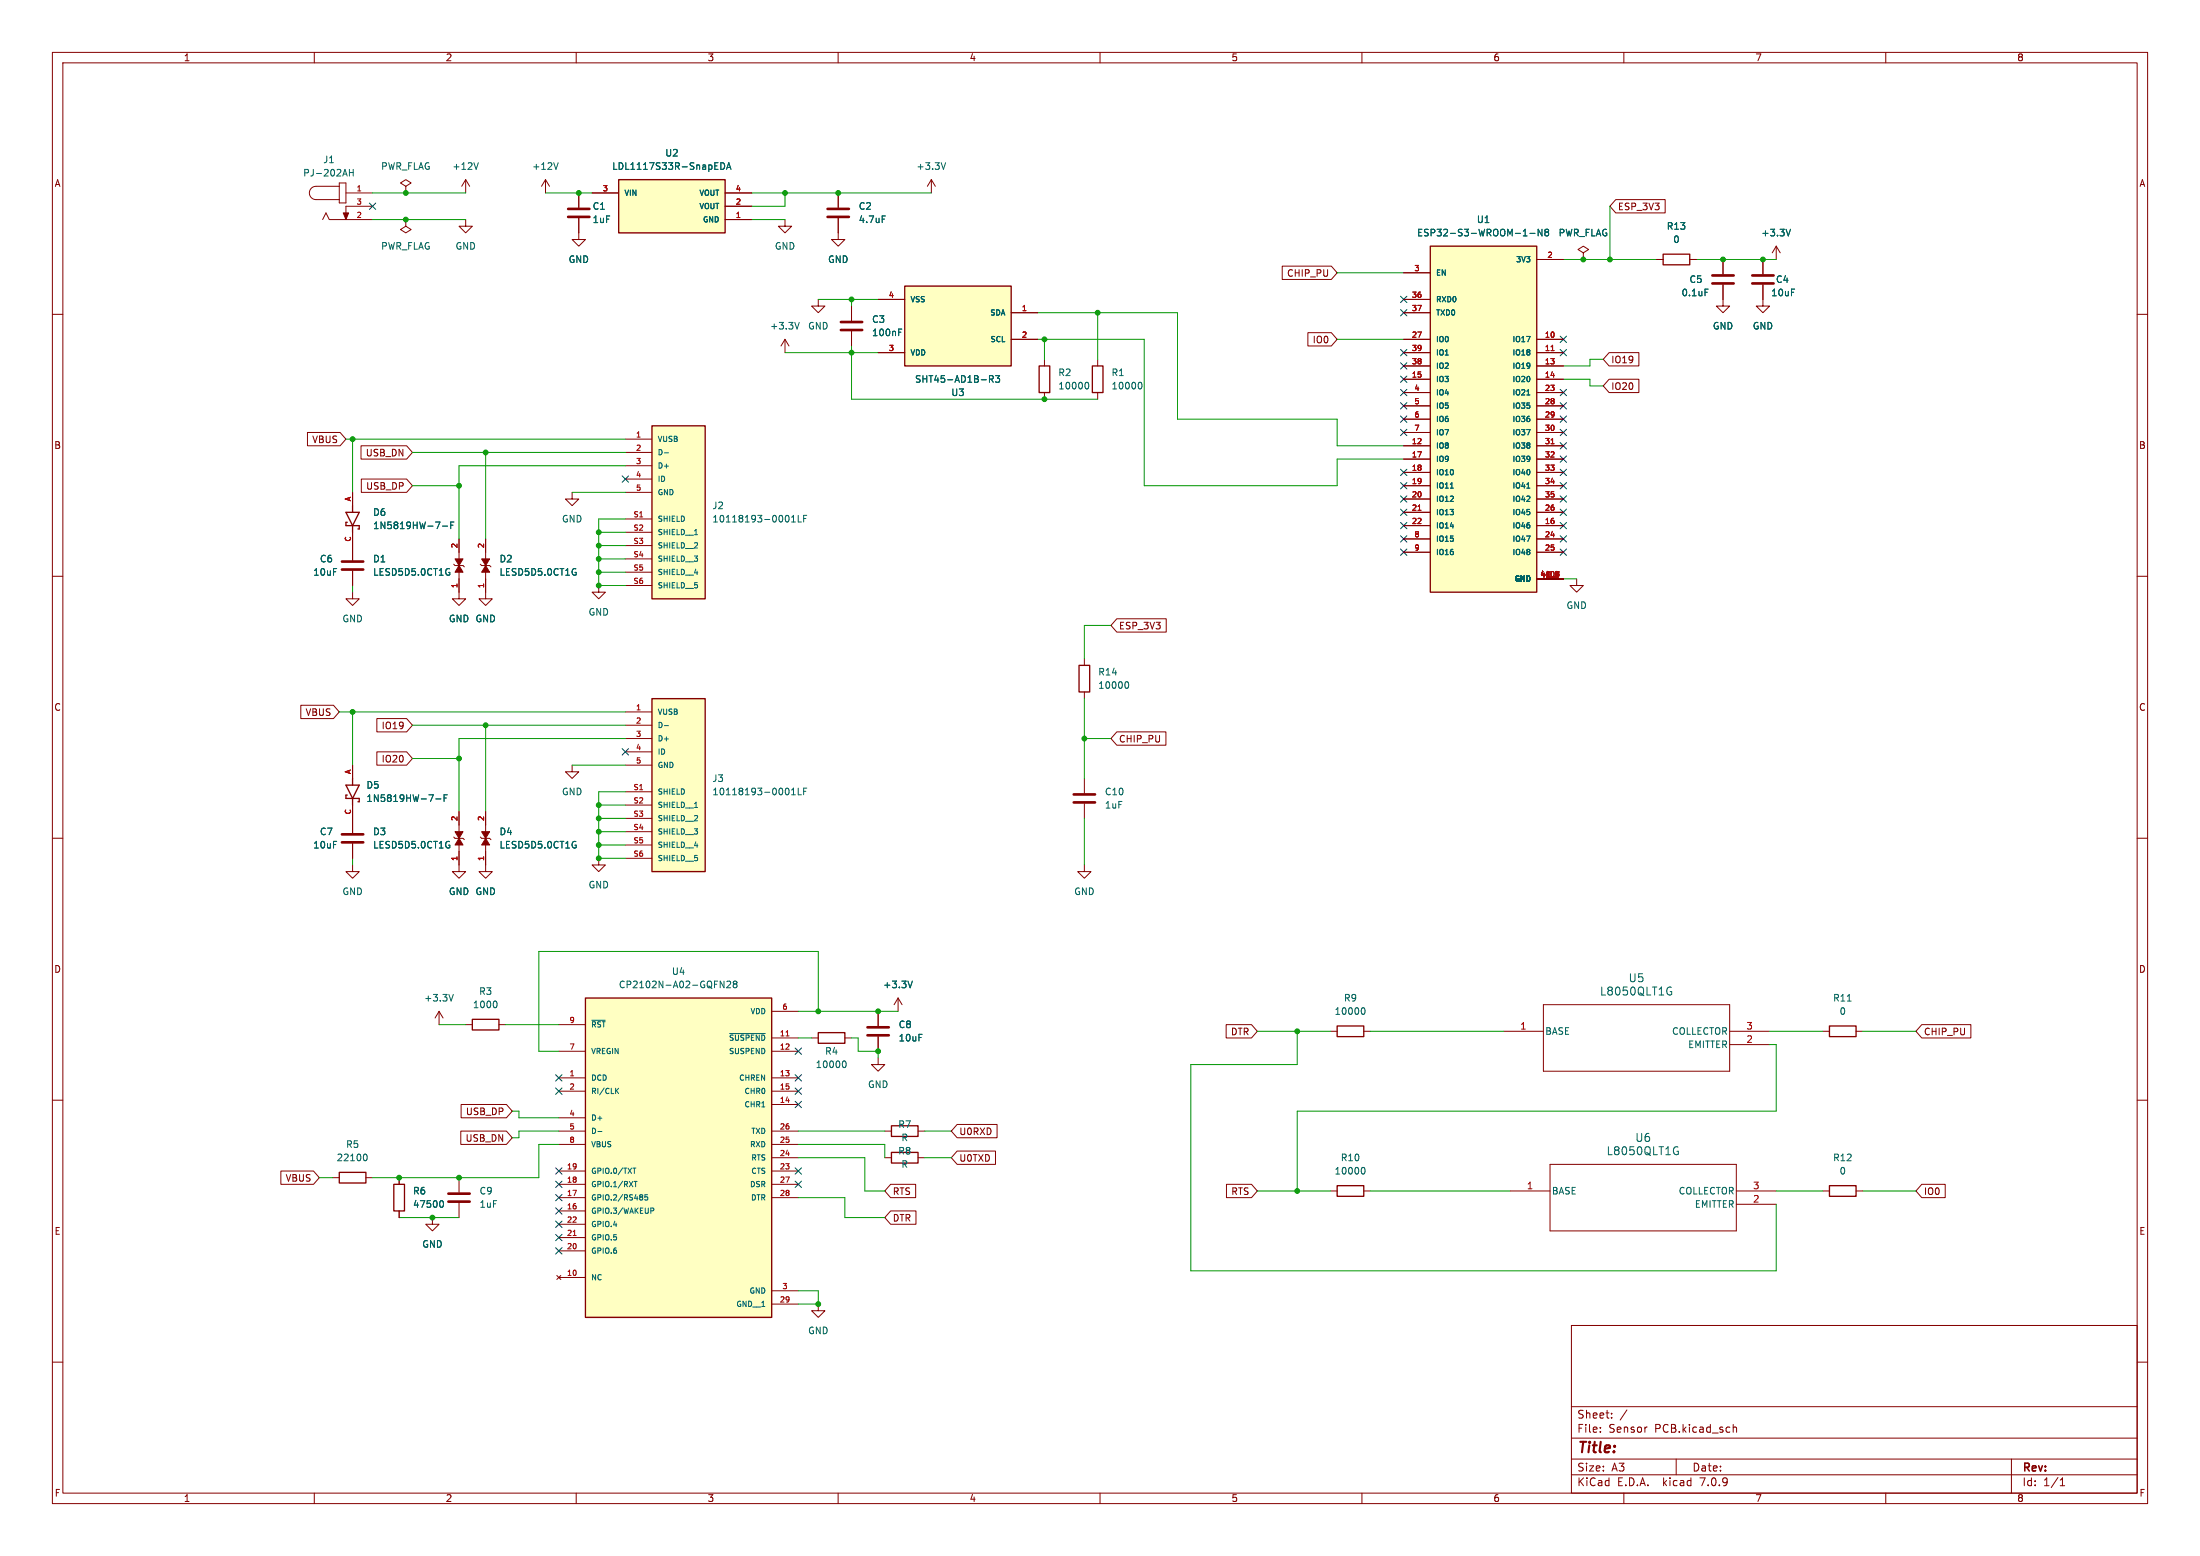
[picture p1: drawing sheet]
<svg xmlns="http://www.w3.org/2000/svg" width="420mm" height="297mm" viewBox="0 0 420 297" stroke-linecap="round" stroke-linejoin="round" font-family="sans-serif">
<g fill="none" stroke="#840000" stroke-width=".19">
<path d="M10 10h400v277h-400zM12 12h396v273h-396zM60 10v2M110 10v2M160 10v2M210 10v2M260 10v2M310 10v2M360 10v2M64.8 35.6h-4.5a1.27 1.27 0 0 0-1.2 1.2 1.27 1.27 0 0 0 1.2 1.3h4.5M64.8 34.9h1.2v3.8h-1.2zM66 36.8h5.1"/>
<path d="M71.1 39.4h-5.1v2.5M77.5 35.6l1-.7-1-.6-1 .6 1 .7v1.2M77.5 36.8h.1M88.9 34.3l-.8 1.3M88.9 34.3v2.5M88.9 34.3l.8 1.3M104.1 34.3l-.7 1.3M104.1 34.3v2.5M104.1 34.3l.8 1.3M110.5 36.8v2.8M113 36.8h5.1M138.4 36.8h5.1"/>
<path d="M138.4 39.4h5.1M160 36.8v2.8M177.8 34.3l-.8 1.3M177.8 34.3v2.5M177.8 34.3l.8 1.3M308.5 38.1h9.4v2.5h-9.4l-1.2-1.2zM10 60h2M61.6 41.9l.6-1.3 .7 1.3h8.2M77.5 41.9v1.3l1 .6-1 .7-1-.7 1-.6M77.5 41.9h.1M88.9 41.9v1.3h1.3l-1.3 1.3-1.3-1.3h1.3M110.5 41.7v4h1.3l-1.3 1.3-1.3-1.3h1.3"/>
<path d="M138.4 41.9h5.1M149.9 41.9v1.3h1.2l-1.2 1.3-1.3-1.3h1.3M156.2 57.2v1.2h1.3l-1.3 1.3-1.3-1.3h1.3M160 41.7v4h1.3l-1.3 1.3-1.3-1.3h1.3M162.6 58.4v2.8M167.6 57.2h5.1M193 59.7h5.1M244.8 50.8h9.4l1.1 1.3-1.1 1.2h-9.4zM268 59.7h5M268 57.2h5M268 52.1h5M293.4 49.5h5"/>
<path d="M302.3 48.3l1-.7-1-.6-1.1 .6 1.1 .7v1.2M302.3 49.5h.1M316.2 49.5h1.3M322.6 49.5h1.2M328.9 54.4v4h-1.2l1.2 1.3 1.3-1.3h-1.3M328.9 49.5v2.8M336.5 54.4v4h-1.2l1.2 1.3 1.3-1.3h-1.3M336.5 49.5v2.8M339.1 47l.8 1.3M339.1 47v2.5M339.1 47l-.8 1.3M408 60h2"/>
<path d="M149.9 64.8l-.8 1.2M149.9 64.8v2.5M149.9 64.8l.7 1.2M162.6 63.2v2.8M167.6 67.3h5.1M193 64.8h5.1M199.4 68.6v1.3M199.4 74.9v1.3M209.5 68.6v1.3M209.5 74.9v1.3M249.7 63.5h4.5l1.1 1.3-1.1 1.2h-4.5zM268 64.8h5"/>
<path d="M268 67.3h5M268 69.9h5M268 72.4h5M268 74.9h5M268 77.5h5M293.4 64.8h5M293.4 67.3h5M293.4 69.9h5M293.4 72.4h5M293.4 74.9h5M293.4 77.5h5M307.2 72.4h5.7v2.5h-5.7l-1.1-1.2z"/>
<path d="M307.2 67.3h5.7v2.6h-5.7l-1.1-1.3zM58.7 82.5h6.2l1.1 1.3-1.1 1.3h-6.2zM67.3 94v2.5M68.9 85.1h8.7l1.1 1.3-1.1 1.2h-8.7zM69 91.4h8.6l1.1 1.3-1.1 1.3h-8.6zM109.2 94v1.3h1.3l-1.3 1.2-1.3-1.2h1.3M119.4 83.8h5.1M119.4 86.4h5.1M119.4 88.9h5.1M119.4 91.4h5.1M119.4 94h5.1M119.4 99.1h5.1"/>
<path d="M268 85.1h5M268 87.6h5M268 90.2h5M268 92.7h5M268 95.3h5M268 97.8h5M268 80h5M268 82.6h5M293.4 85.1h5M293.4 87.6h5M293.4 90.2h5M293.4 92.7h5"/>
<path d="M293.4 95.3h5M293.4 97.8h5M293.4 80h5M293.4 82.6h5M10 110h2M67.3 113v1.3h1.3l-1.3 1.3-1.3-1.3h1.3M67.3 101.6v5.3M67.3 109v2.8M86.6 107.7l.3 .3h1.5l.2 .2M87.6 109.2v5.1h1.3l-1.3 1.3-1.2-1.3h1.2M87.6 102.9v3.8M91.7 107.7l.2 .3h1.6l.2 .2"/>
<path d="M92.7 109.2v5.1h1.3l-1.3 1.3-1.3-1.3h1.3M92.7 102.9v3.8M114.3 111.8v1.2h1.3l-1.3 1.3-1.3-1.3h1.3M119.4 101.6h5.1M119.4 104.1h5.1M119.4 106.7h5.1M119.4 109.2h5.1M119.4 111.8h5.1M213.2 118.1h9.4v2.6h-9.4l-1.1-1.3zM268 100.3h5M268 102.9h5M268 105.4h5"/>
<path d="M293.4 110.5h5M293.4 100.3h5M293.4 102.9h5M293.4 105.4h5M301 110.5v1.3h1.3l-1.3 1.2-1.3-1.2h1.3M408 110h2M57.4 134.6h6.3l1.1 1.3-1.1 1.3h-6.3zM71.9 137.2h5.7l1.1 1.2-1.1 1.3h-5.7zM119.4 135.9h5.1M119.4 138.4h5.1M207 125.7v1.3M207 132.1v1.3"/>
<path d="M213.2 139.7h9.4v2.5h-9.4l-1.1-1.2zM10 160h2M67.3 146.1v2.5M67.3 153.7v5.3M71.9 143.5h5.7l1.1 1.3-1.1 1.3h-5.7zM86.6 159.8l.3 .2h1.5l.2 .3M87.6 154.9v3.9M91.7 159.8l.2 .2h1.6l.2 .3M92.7 154.9v3.9M109.2 146.1v1.2h1.3l-1.3 1.3-1.3-1.3h1.3M119.4 141h5.1M119.4 143.5h5.1"/>
<path d="M119.4 146.1h5.1M119.4 151.1h5.1M119.4 153.7h5.1M119.4 156.2h5.1M119.4 158.8h5.1M207 148.6v2.8M207 153.4v2.8M408 160h2M67.3 165.1v1.3h1.3l-1.3 1.2-1.3-1.2h1.3M67.3 161v2.8M87.6 161.3v5.1h1.3l-1.3 1.2-1.2-1.2h1.2M92.7 161.3v5.1h1.3l-1.3 1.2-1.3-1.2h1.3"/>
<path d="M114.3 163.8v1.3h1.3l-1.3 1.3-1.3-1.3h1.3M119.4 161.3h5.1M119.4 163.8h5.1M207 165.1v1.3h1.3l-1.3 1.2-1.3-1.2h1.3M83.8 193l-.7 1.3M83.8 193v2.6M83.8 193l.8 1.3M88.9 195.6h1.3M95.2 195.6h1.3M106.7 195.6h5.1M147.3 198.1h5.1M147.3 193h5.1"/>
<path d="M154.9 198.1h1.3M161.3 198.1h1.3M167.6 193v2.8M167.6 197.9v2.8M171.4 190.5l-.7 1.3M171.4 190.5v2.5M171.4 190.5l.8 1.3M234.1 195.6h4.8l1.1 1.3-1.1 1.2h-4.8zM254 196.9h1.3M260.3 196.9h1.3M287 196.9h7.6M294.6 191.8h35.6v12.7h-35.6z"/>
<path d="M330.2 196.9h7.6M330.2 199.4h7.6M348 196.9h1.2M354.3 196.9h1.3M366.9 195.6h9.3v2.5h-9.3l-1.1-1.2zM10 210h2M88 215.9h8.7l1.1 1.3-1.1 1.2h-8.7zM88 210.8h8.7l1.1 1.3-1.1 1.3h-8.7zM106.7 215.9h5.1M106.7 205.7h5.1M106.7 200.7h5.1M106.7 208.3h5.1"/>
<path d="M106.7 218.4h5.1M106.7 213.4h5.1M147.3 215.9h5.1M147.3 205.7h5.1M147.3 200.7h5.1M147.3 210.8h5.1M147.3 208.3h5.1M147.3 218.4h5.1M167.6 201.9v1.3h1.3l-1.3 1.3-1.2-1.3h1.2M168.9 215.9h1.3M175.3 215.9h1.2M182.7 219.7h7.3v2.6h-7.3l-1.1-1.3z"/>
<path d="M182.7 214.6h7.6v2.6h-7.6l-1.1-1.3zM408 210h2M53.6 223.5h6.2l1.2 1.3-1.2 1.3h-6.2zM63.5 224.8h1.3M69.8 224.8h1.3M76.2 224.8v1.3M76.2 231.1v1.3M82.5 232.4v1.3h1.3l-1.3 1.2-1.2-1.2h1.2M87.6 224.8v2.8M87.6 229.6v2.8M106.7 231.1h5.1M106.7 228.6h5.1"/>
<path d="M106.7 226.1h5.1M106.7 223.5h5.1M106.7 238.8h5.1M106.7 236.2h5.1M106.7 233.7h5.1M147.3 221h5.1M147.3 228.6h5.1M147.3 226.1h5.1M147.3 223.5h5.1M168.9 221h1.3M170 231.1h4.9v2.6h-4.9l-1.1-1.3zM170 226.1h4.8v2.5h-4.8l-1.1-1.3z"/>
<path d="M175.3 221h1.2M234.1 226.1h4.8l1.1 1.2-1.1 1.3h-4.8zM254 227.3h1.3M260.3 227.3h1.3M288.3 227.3h7.6M295.9 222.2h35.6v12.7h-35.6zM331.5 227.3h7.6M331.5 229.9h7.6M348 227.3h1.2M354.3 227.3h1.3M366.9 226.1h4.5v2.5h-4.5l-1.1-1.3zM10 260h2"/>
<path d="M106.3 243.5l.8 .7M106.7 243.8h5.1M107.1 243.5l-.8 .7M147.3 248.9h5.1M147.3 246.4h5.1M156.2 248.9v1.3h1.3l-1.3 1.3-1.3-1.3h1.3M300 253h108v32h-108zM408 260h2M300 278.5h108M300 274.5h108M300 268.5h108M305.5 273.2v.2"/>
<path d="M305.5 272.5v.1M307.7 270.5v.2M307.7 269.8v.1M310.6 269.1l-1.3 1.9M314.3 272.4h.1M320 278.5v3M330.9 272.5l.2-.1 .3 .1 .1 .9M330.9 271.9v1.5M384 278.5v6.5M60 285v2M110 285v2M160 285v2"/>
<path d="M210 285v2M260 285v2M300 281.5h108M310 285v2M360 285v2M393.3 283.6h.9M393.3 282.5l.4-.4v1.5"/>
</g>
<g fill="#ffffc2" stroke="#ffffc2" stroke-width=".19">
<path d="M172.7 54.6h20.3v15.3h-20.3z"/>
<path d="M273 47h20.4v66h-20.4z"/>
<path d="M124.5 133.4h10.1v33h-10.1z"/>
<path d="M111.8 190.5h35.5v61h-35.5z"/>
<path d="M118.1 34.3h20.3v10.2h-20.3z"/>
<path d="M124.5 81.3h10.1v33h-10.1z"/>
</g>
<g fill="none" stroke="#840000" stroke-width=".25">
<path d="M118.1 34.3h20.3v10.2h-20.3zM172.7 54.6h20.3v15.3h-20.3zM273 47h20.4v66h-20.4zM317.5 48.5h5.1v2h-5.1zM198.4 69.9h2v5h-2zM208.5 69.9h2.1v5h-2.1zM66 97.8h2.6l-1.3 2.5zM66.3 99.7h-.3v.6h2.6v.7h-.3M67.3 96.5v1.3M124.5 81.3h10.1v33h-10.1zM67.3 100.3v1.3M124.5 133.4h10.1v33h-10.1z"/>
<path d="M206 127h2v5.1h-2zM66 149.9h2.6l-1.3 2.5zM66.3 151.8h-.3v.6h2.6v.6h-.3M67.3 148.6v1.3M67.3 152.4v1.3M90.2 194.6h5v2h-5zM111.8 190.5h35.5v61h-35.5zM156.2 197.1h5.1v2h-5.1zM255.3 195.8h5v2.1h-5zM349.2 195.8h5.1v2.1h-5.1zM170.2 220h5.1v2h-5.1zM170.2 214.9h5.1v2h-5.1z"/>
<path d="M64.8 223.8h5v2h-5zM75.2 226.1h2v5h-2zM255.3 226.3h5v2h-5zM349.2 226.3h5.1v2h-5.1z"/>
</g>
<g fill="none" stroke="#006464" stroke-width=".19">
<path d="M66.7 32.3v1.3M66.7 32.9h.7M67.4 32.3v1.3M91.3 31.1l-.4 1.2M106.6 31.1l-.5 1.2M137.6 31.1a.64 .64 0 0 1 .7 .6 .64 .64 0 0 1-.7 .6zM138.7 32.3l.4-1.2 .4 1.2M138.8 32h.6M180.5 31.1l-.4 1.2M168.4 41.2h.6M290.8 45h.7M292.1 44.5h.9"/>
<path d="M294.4 43.8v1.2l-.8-1.2v1.2M295.2 44.3l-.3 .2v.3l.3 .2h.2l.2-.2v-.3l-.2-.2M295.2 44.3l-.3-.2 .3-.3h.2l.2 .2-.2 .3M295.2 44.3h.2M325.5 55.2h.6M341.8 43.8l-.4 1.2M152.6 61.5l-.4 1.3M171.6 63.4h.4M171.6 62.8h.6M188.9 72.4l.6-.1 .1-.2v-.3l-.7-.1v1.3M189.2 72.4l.4 .6M190 71.7h.8l-.4 .5 .4 .1v.5l-.2 .2-.6-.2"/>
<path d="M207.3 73h.1a.68 .68 0 0 1 .5 .6 .68 .68 0 0 1-.5 .6h-.1M217.5 73h.1a.68 .68 0 0 1 .4 .6 .68 .68 0 0 1-.4 .6h-.1M291.5 75.4h.6M86.7 99.6h-.7v1.3M126.8 86.4h.8M151.1 98.7l.4-.3v1.2M151.1 99.6h.7M152.4 98.4v1.2h.6M153.4 99h.4M154 98.4h-.6v1.2M276.9 93.2h.6M291.5 93.2h.6"/>
<path d="M84.5 100.4h.9M85.5 108.5l.3 .1M85.6 109.3h.3v.4l-.3 .1M86 100.2h.5M109.6 108.5l.3 .1M109.8 109.3h.2v.4l-.2 .1M132.6 102.1h.6M126.8 138.5h.8M214.9 130.2l.1-.1a.68 .68 0 0 1 .5 .7 .68 .68 0 0 1-.5 .6l-.1-.1M83.2 152.5h1M84.8 152.3h.4M85.4 151.7h-.6v1.3"/>
<path d="M132.6 154.1h.6M151.1 151.7h.7M151.1 150.8l.4-.4v1.3M152.4 150.4v1.3h.6M153.4 151h.4M154 150.4h-.6v1.3M85.5 160.6l.3 .1M85.6 161.3h.3v.4l-.3 .2M109.6 160.6l.3 .1M109.8 161.3h.2v.4l-.2 .2M86.5 189.8l-.4 1.3M94.6 191.1a.79 .79 0 0 1 0 1.2"/>
<path d="M113 194.7h2.5M137.5 187.3l.7 1.2v-1.2M138.8 187.4l.4-.1 .3 .3-.8 .9h.8M139.3 197.3h6.8M140.2 187.8l-.2-.2 .2-.3h.3l.2 .2-.2 .3M140.2 187.8l-.2 .3v.3l.2 .1h.4l.1-.2-.1-.4-.1-.1M140.2 187.8h.3M174.2 187.3l-.5 1.2M260 192.4l.2-.1a.68 .68 0 0 1 .4 .7 .68 .68 0 0 1-.4 .6h-.2M318.7 188.4l.4 .1M318.8 189.3h.3v.5l-.4 .1M352.7 191.1h.7"/>
<path d="M114.1 216h.8M117.7 208.2l.4 .5M118.1 207.7l-.6 .6M161 202.6l.1-.1a.68 .68 0 0 1 .4 .6 .68 .68 0 0 1-.4 .7l-.1-.1M320 218.9l.3 .1M320.1 219.8h.3v.5l-.4 .1M69.5 220.4l.2-.1a.68 .68 0 0 1 .4 .6 .68 .68 0 0 1-.4 .7l-.2-.1M84.1 229.2h.1a.68 .68 0 0 1 .5 .6 .68 .68 0 0 1-.5 .6h-.1M120.8 223h.6M121.1 225.5h.5M121.1 223v1M121.3 225.5v1"/>
<path d="M122.6 228.1v.3M122.6 228.6v.4M123.6 228h-.5v.5h.5v.5l-.1 .1-.4-.1M124.2 230.6h.4l.2 .2-.1 .3h-.5M260 222.9l.2-.1a.68 .68 0 0 1 .4 .7 .68 .68 0 0 1-.4 .6l-.2-.1"/>
</g>
<g fill="#840000" stroke="#840000" stroke-width=".19">
<path d="M87.6 160l.8 1.3h-1.5z"/>
<path d="M86.9 158.8h1.5l-.8 1.2z"/>
<path d="M92.7 160l.8 1.3h-1.6z"/>
<path d="M91.9 158.8h1.6l-.8 1.2z"/>
<path d="M92.7 108l.8 1.2h-1.6z"/>
<path d="M91.9 106.7h1.6l-.8 1.3z"/>
<path d="M65.5 40.6h1l-.5 1.3z"/>
<path d="M87.6 108l.8 1.2h-1.5z"/>
<path d="M86.9 106.7h1.5l-.8 1.3z"/>
</g>
<g fill="none" stroke="#a90000" stroke-width=".19">
<path d="M296.1 66.9h.6M270.7 97.4h.6M296.1 84.7h.6M296.9 110.1h.7M296.9 109.1h.7l-.4 1M297 109.8h.6M297.5 109.2v.8M297.5 109.6v.3M297.6 109.4l-.1 .1M297.6 109.1l-.4 .4M297.6 109.3l-.1 .1M297.6 109.5v.2"/>
<path d="M150.1 197.7h.5M109.4 235.8h.6"/>
</g>
<g fill="none" stroke="#840000" stroke-width=".51">
<path d="M108.5 39.9h4M158 39.9h4.1M108.5 41.4h4M158 41.4h4.1M326.9 54.1h4.1M326.9 52.6h4.1M334.5 54.1h4.1M334.5 52.6h4.1M160.5 63h4.1M160.5 61.5h4.1M65.3 108.7h4M65.3 107.2h4"/>
<path d="M65.3 159.3h4M205 153.2h4M205 151.6h4M65.3 160.8h4M165.6 197.6h4.1M165.6 196.1h4.1M85.6 229.4h4.1M85.6 227.8h4.1"/>
</g>
<g fill="none" stroke="#009600" stroke-width=".19">
<path d="M71.1 36.8h17.8M104.1 36.8h8.9M143.5 36.8h34.3M149.9 36.8v2.6h-6.4M307.3 39.4v10.1M71.1 41.9h17.8M143.5 41.9h6.4M156.2 57.2h11.4M162.6 57.2v1.2M198.1 59.7h26.7v20.3h30.5v5.1h12.7M209.5 59.7v8.9M255.3 52.1h12.7"/>
<path d="M298.4 49.5h17.8M323.8 49.5h15.3M149.9 67.3h17.7M162.6 66v10.2h46.9M198.1 64.8h20.3v27.9h36.9v-5.1h12.7M199.4 64.8v3.8M255.3 64.8h12.7M298.4 72.4h5.1v1.3h2.6M306.1 68.6h-2.6v1.3h-5.1M66 83.8h53.4M67.3 83.8v10.2M78.7 92.7h8.9"/>
<path d="M78.7 86.4h40.7M92.7 86.4v16.5M109.2 94h10.2M119.4 99.1h-5.1v12.7h5.1M119.4 88.9h-31.8v14M67.3 111.8v1.2M114.3 104.1h5.1M114.3 101.6h5.1M114.3 109.2h5.1M114.3 106.7h5.1M212.1 119.4h-5.1v6.3M298.4 110.5h2.6"/>
<path d="M64.8 135.9h54.6M67.3 135.9v10.2M78.7 138.4h40.7M92.7 138.4v16.5M207 133.4v15.2M78.7 144.8h8.9M109.2 146.1h10.2M114.3 156.2h5.1M114.3 158.8h5.1M114.3 153.7h5.1M119.4 151.1h-5.1v12.7h5.1M119.4 141h-31.8v13.9"/>
<path d="M207 141h5.1M207 156.2v8.9M67.3 163.8v1.3M114.3 161.3h5.1M83.8 195.6h5.1M96.5 195.6h10.2M152.4 193h19M152.4 198.1h2.5M156.2 193v-11.4h-53.3v19.1h3.8M162.6 198.1h1.2v2.6h3.8v1.2M240 196.9h14M247.6 196.9v6.3h-20.3v39.4h111.8v-12.7"/>
<path d="M261.6 196.9h25.4M337.8 199.4h1.3v12.7h-91.5v15.2M337.8 196.9h10.2M355.6 196.9h10.2M97.8 212.1h1.3v1.3h7.6M106.7 218.4h-3.8v6.4h-31.8M106.7 215.9h-7.6v1.3h-1.3M152.4 218.4h16.5v2.6M152.4 215.9h16.5M176.5 215.9h5.1M61 224.8h2.5M76.2 232.4h11.4"/>
<path d="M152.4 221h12.7v6.3h3.8M152.4 228.6h8.9v3.8h7.6M176.5 221h5.1M240 227.3h14M261.6 227.3h26.7M339.1 227.3h8.9M355.6 227.3h10.2M152.4 246.4h3.8v2.5h-3.8"/>
</g>
<g fill="none" stroke="#000084" stroke-width=".19">
<path d="M70.5 38.8l1.2 1.2M71.7 38.8l-1.2 1.2M267.4 59.1l1.2 1.2M267.4 56.5l1.2 1.3M268.6 59.1l-1.2 1.2M268.6 56.5l-1.2 1.3M267.4 66.7l1.2 1.2M267.4 69.2l1.2 1.3M267.4 79.4l1.2 1.2M267.4 74.3l1.2 1.2M267.4 76.9l1.2 1.2M267.4 71.8l1.2 1.2"/>
<path d="M268.6 66.7l-1.2 1.2M268.6 69.2l-1.2 1.3M268.6 79.4l-1.2 1.2M268.6 74.3l-1.2 1.2M268.6 76.9l-1.2 1.2M268.6 71.8l-1.2 1.2M297.8 66.7l1.3 1.2M297.8 76.9l1.3 1.2M297.8 79.4l1.3 1.2M297.8 74.3l1.3 1.2M297.8 64.2l1.3 1.2M299.1 64.2l-1.3 1.2"/>
<path d="M299.1 66.7l-1.3 1.2M299.1 76.9l-1.3 1.2M299.1 79.4l-1.3 1.2M299.1 74.3l-1.3 1.2M118.8 90.8l1.2 1.2M120 90.8l-1.2 1.2M267.4 94.6l1.2 1.3M267.4 89.6l1.2 1.2M267.4 99.7l1.2 1.2M267.4 97.2l1.2 1.2M267.4 92.1l1.2 1.2M267.4 81.9l1.2 1.3"/>
<path d="M268.6 94.6l-1.2 1.3M268.6 89.6l-1.2 1.2M268.6 99.7l-1.2 1.2M268.6 97.2l-1.2 1.2M268.6 92.1l-1.2 1.2M268.6 81.9l-1.2 1.3M297.8 97.2l1.3 1.2M297.8 99.7l1.3 1.2M297.8 92.1l1.3 1.2M297.8 94.6l1.3 1.3M297.8 89.6l1.3 1.2M297.8 84.5l1.3 1.2"/>
<path d="M297.8 81.9l1.3 1.3M297.8 87l1.3 1.2M299.1 97.2l-1.3 1.2M299.1 99.7l-1.3 1.2M299.1 92.1l-1.3 1.2M299.1 94.6l-1.3 1.3M299.1 89.6l-1.3 1.2M299.1 84.5l-1.3 1.2M299.1 81.9l-1.3 1.3M299.1 87l-1.3 1.2M267.4 102.3l1.2 1.2M267.4 104.8l1.2 1.2"/>
<path d="M268.6 102.3l-1.2 1.2M268.6 104.8l-1.2 1.2M297.8 102.3l1.3 1.2M297.8 104.8l1.3 1.2M299.1 102.3l-1.3 1.2M299.1 104.8l-1.3 1.2M118.8 142.9l1.2 1.2M120 142.9l-1.2 1.2M106.1 205.1l1.2 1.2M106.1 207.7l1.2 1.2M107.3 205.1l-1.2 1.2M107.3 207.7l-1.2 1.2"/>
<path d="M151.8 205.1l1.2 1.2M151.8 200.1l1.2 1.2M151.8 210.2l1.2 1.2M151.8 207.7l1.2 1.2M153 207.7l-1.2 1.2M153 205.1l-1.2 1.2M153 200.1l-1.2 1.2M153 210.2l-1.2 1.2M106.1 238.2l1.2 1.2M106.1 222.9l1.2 1.2M106.1 233.1l1.2 1.2M106.1 225.5l1.2 1.2"/>
<path d="M106.1 228l1.2 1.2M106.1 230.5l1.2 1.2M106.1 235.6l1.2 1.2M107.3 238.2l-1.2 1.2M107.3 222.9l-1.2 1.2M107.3 233.1l-1.2 1.2M107.3 225.5l-1.2 1.2M107.3 228l-1.2 1.2M107.3 230.5l-1.2 1.2M107.3 235.6l-1.2 1.2M151.8 225.5l1.2 1.2M151.8 222.9l1.2 1.2"/>
<path d="M153 225.5l-1.2 1.2M153 222.9l-1.2 1.2"/>
</g>
<g fill="#009600" stroke="#009600" stroke-width=".19">
<circle cx="87.6" cy="144.8" r=".46"/>
<circle cx="114.3" cy="163.8" r=".46"/>
<circle cx="77.5" cy="36.8" r=".46"/>
<circle cx="77.5" cy="41.9" r=".46"/>
<circle cx="67.3" cy="83.8" r=".46"/>
<circle cx="92.7" cy="86.4" r=".46"/>
<circle cx="87.6" cy="92.7" r=".46"/>
<circle cx="110.5" cy="36.8" r=".46"/>
<circle cx="160" cy="36.8" r=".46"/>
<circle cx="114.3" cy="104.1" r=".46"/>
<circle cx="114.3" cy="101.6" r=".46"/>
<circle cx="149.9" cy="36.8" r=".46"/>
<circle cx="82.5" cy="232.4" r=".46"/>
<circle cx="87.6" cy="224.8" r=".46"/>
<circle cx="76.2" cy="224.8" r=".46"/>
<circle cx="156.2" cy="193" r=".46"/>
<circle cx="156.2" cy="248.9" r=".46"/>
<circle cx="114.3" cy="156.2" r=".46"/>
<circle cx="114.3" cy="153.7" r=".46"/>
<circle cx="114.3" cy="161.3" r=".46"/>
<circle cx="114.3" cy="158.8" r=".46"/>
<circle cx="92.7" cy="138.4" r=".46"/>
<circle cx="114.3" cy="109.2" r=".46"/>
<circle cx="114.3" cy="106.7" r=".46"/>
<circle cx="114.3" cy="111.8" r=".46"/>
<circle cx="67.3" cy="135.9" r=".46"/>
<circle cx="307.3" cy="49.5" r=".46"/>
<circle cx="302.3" cy="49.5" r=".46"/>
<circle cx="336.5" cy="49.5" r=".46"/>
<circle cx="328.9" cy="49.5" r=".46"/>
<circle cx="167.6" cy="193" r=".46"/>
<circle cx="167.6" cy="200.7" r=".46"/>
<circle cx="207" cy="141" r=".46"/>
<circle cx="247.6" cy="196.9" r=".46"/>
<circle cx="247.6" cy="227.3" r=".46"/>
<circle cx="209.5" cy="59.7" r=".46"/>
<circle cx="162.6" cy="57.2" r=".46"/>
<circle cx="162.6" cy="67.3" r=".46"/>
<circle cx="199.4" cy="64.8" r=".46"/>
<circle cx="199.4" cy="76.2" r=".46"/>
</g>
<text font-size="2.8" fill="#840000" x="301" y="277.9">Title:</text>
<g font-size="2.1" fill="#006464">
<text x="305.3" y="190.2">L8050QLT1G</text>
<text x="310.8" y="187.7">U5</text>
<text x="306.6" y="220.7">L8050QLT1G</text>
<text x="312.1" y="218.2">U6</text>
</g>
<g font-size="2.1" fill="#840000">
<text x="301" y="273.7">File:</text>
<text x="301" y="271">Sheet:</text>
<text x="307.1" y="273.7">Sensor</text>
<text x="315.9" y="273.7">PCB.kicad_sch</text>
<text x="301" y="281.1">Size:</text>
<text x="307.6" y="281.1">A3</text>
<text x="323" y="281.1">Date:</text>
<text x="386" y="281.3">Rev:</text>
<text x="301" y="283.9">KiCad</text>
<text x="308.7" y="283.9">E.D.A.</text>
<text x="317.6" y="283.9">kicad</text>
<text x="324.8" y="283.9">7.0.9</text>
<text x="386" y="283.9">Id:</text>
<text x="390.1" y="283.9">1/1</text>
</g>
<g font-size="1.8" fill="#840000">
<text x="35" y="11.9">1</text>
<text x="85" y="11.9">2</text>
<text x="135" y="11.9">3</text>
<text x="185" y="11.9">4</text>
<text x="235" y="11.9">5</text>
<text x="285" y="11.9">6</text>
<text x="335" y="11.9">7</text>
<text x="385" y="11.9">8</text>
<text x="10.3" y="35.9">A</text>
<text x="408.3" y="35.9">A</text>
<text x="308.8" y="40.3">ESP_3V3</text>
<text x="245.6" y="53">CHIP_PU</text>
<text x="250.5" y="65.7">IO0</text>
<text x="307.5" y="69.5">IO19</text>
<text x="307.5" y="74.6">IO20</text>
<text x="10.3" y="85.9">B</text>
<text x="59.5" y="84.8">VBUS</text>
<text x="69.7" y="87.3">USB_DN</text>
<text x="408.2" y="85.9">B</text>
<text x="69.8" y="93.7">USB_DP</text>
<text x="213.5" y="120.3">ESP_3V3</text>
<text x="10.3" y="135.9">C</text>
<text x="58.2" y="136.8">VBUS</text>
<text x="408.2" y="135.9">C</text>
<text x="72.8" y="139.4">IO19</text>
<text x="213.5" y="141.9">CHIP_PU</text>
<text x="72.8" y="145.7">IO20</text>
<text x="10.3" y="185.9">D</text>
<text x="408.2" y="185.9">D</text>
<text x="234.9" y="197.8">DTR</text>
<text x="367.2" y="197.8">CHIP_PU</text>
<text x="88.8" y="213">USB_DP</text>
<text x="88.8" y="218.1">USB_DN</text>
<text x="183" y="221.9">U0TXD</text>
<text x="183" y="216.9">U0RXD</text>
<text x="54.4" y="225.7">VBUS</text>
<text x="170.3" y="233.4">DTR</text>
<text x="170.3" y="228.3">RTS</text>
<text x="235" y="228.3">RTS</text>
<text x="367.2" y="228.3">IO0</text>
<text x="10.3" y="235.9">E</text>
<text x="408.3" y="235.9">E</text>
<text x="10.3" y="285.9">F</text>
<text x="35" y="286.9">1</text>
<text x="85" y="286.9">2</text>
<text x="135" y="286.9">3</text>
<text x="185" y="286.9">4</text>
<text x="235" y="286.9">5</text>
<text x="285" y="286.9">6</text>
<text x="335" y="286.9">7</text>
<text x="385" y="286.9">8</text>
<text x="408.3" y="285.9">F</text>
</g>
<g font-size="1.8" fill="#006464">
<text x="57.8" y="33.9">PJ-202AH</text>
<text x="61.6" y="31.3">J1</text>
<text x="72.7" y="32.6">PWR_FLAG</text>
<text x="86.3" y="32.6">+12V</text>
<text x="101.5" y="32.6">+12V</text>
<text x="116.8" y="32.6">LDL1117S33R-SnapEDA</text>
<text x="126.9" y="30.1">U2</text>
<text x="174.9" y="32.6">+3.3V</text>
<text x="113" y="40.2">C1</text>
<text x="163.8" y="40.2">C2</text>
<text x="72.7" y="47.9">PWR_FLAG</text>
<text x="86.9" y="47.9">GND</text>
<text x="113" y="42.8">1uF</text>
<text x="147.8" y="47.9">GND</text>
<text x="163.8" y="42.8">4.7uF</text>
<text x="270.4" y="45.3">ESP32-S3-WROOM-1-N8</text>
<text x="281.8" y="42.8">U1</text>
<text x="297.4" y="45.3">PWR_FLAG</text>
<text x="318.1" y="44">R13</text>
<text x="319.3" y="46.6">0</text>
<text x="336.1" y="45.3">+3.3V</text>
<text x="108.5" y="50.4">GND</text>
<text x="158" y="50.4">GND</text>
<text x="320.9" y="56.7">0.1uF</text>
<text x="322.4" y="54.2">C5</text>
<text x="338" y="56.7">10uF</text>
<text x="338.9" y="54.2">C4</text>
<text x="146.9" y="63.1">+3.3V</text>
<text x="154.2" y="63.1">GND</text>
<text x="166.4" y="61.8">C3</text>
<text x="166.4" y="64.4">100nF</text>
<text x="326.9" y="63.1">GND</text>
<text x="334.5" y="63.1">GND</text>
<text x="201.9" y="72">R2</text>
<text x="212.1" y="72">R1</text>
<text x="174.6" y="73.3">SHT45-AD1B-R3</text>
<text x="181.5" y="75.8">U3</text>
<text x="201.9" y="74.5">10000</text>
<text x="212.1" y="74.5">10000</text>
<text x="71.1" y="98.7">D6</text>
<text x="71.1" y="101.2">1N5819HW-7-F</text>
<text x="107.2" y="99.9">GND</text>
<text x="135.9" y="97.4">J2</text>
<text x="135.9" y="99.9">10118193-0001LF</text>
<text x="61" y="107.5">C6</text>
<text x="71.1" y="107.5">D1</text>
<text x="95.3" y="107.5">D2</text>
<text x="59.7" y="110.1">10uF</text>
<text x="71.1" y="110.1">LESD5D5.0CT1G</text>
<text x="95.3" y="110.1">LESD5D5.0CT1G</text>
<text x="65.3" y="119">GND</text>
<text x="85.6" y="119">GND GND</text>
<text x="112.3" y="117.7">GND</text>
<text x="299" y="116.4">GND</text>
<text x="209.6" y="131.7">10000</text>
<text x="209.6" y="129.1">R14</text>
<text x="135.9" y="149.5">J3</text>
<text x="69.9" y="150.7">D5</text>
<text x="69.9" y="153.3">1N5819HW-7-F</text>
<text x="107.2" y="152">GND</text>
<text x="135.9" y="152">10118193-0001LF</text>
<text x="210.8" y="154.5">1uF</text>
<text x="210.8" y="152">C10</text>
<text x="61" y="159.6">C7</text>
<text x="71.1" y="159.6">D3</text>
<text x="95.3" y="159.6">D4</text>
<text x="59.7" y="162.2">10uF</text>
<text x="71.1" y="162.2">LESD5D5.0CT1G</text>
<text x="95.3" y="162.2">LESD5D5.0CT1G</text>
<text x="65.3" y="171">GND</text>
<text x="85.6" y="171">GND GND</text>
<text x="112.3" y="169.8">GND</text>
<text x="205" y="171">GND</text>
<text x="80.9" y="191.4">+3.3V</text>
<text x="91.4" y="190.1">R3</text>
<text x="118" y="188.8">CP2102N-A02-GQFN28</text>
<text x="128.2" y="186.3">U4</text>
<text x="168.5" y="188.8">+3.3V</text>
<text x="256.5" y="191.4">R9</text>
<text x="349.8" y="191.4">R11</text>
<text x="90.2" y="192.6">1000</text>
<text x="171.5" y="196.4">C8</text>
<text x="254.7" y="193.9">10000</text>
<text x="294.9" y="197.7">BASE</text>
<text x="319.1" y="197.7">COLLECTOR</text>
<text x="351.1" y="193.9">0</text>
<text x="157.4" y="201.5">R4</text>
<text x="171.5" y="199">10uF</text>
<text x="322.2" y="200.3">EMITTER</text>
<text x="155.6" y="204.1">10000</text>
<text x="165.6" y="207.9">GND</text>
<text x="171.4" y="215.5">R7</text>
<text x="64.2" y="221.8">22100</text>
<text x="66" y="219.3">R5</text>
<text x="171.4" y="220.6">R8</text>
<text x="172" y="218">R</text>
<text x="255.9" y="221.8">R10</text>
<text x="349.8" y="221.8">R12</text>
<text x="172" y="223.1">R</text>
<text x="254.7" y="224.4">10000</text>
<text x="351.1" y="224.4">0</text>
<text x="78.7" y="228.2">R6</text>
<text x="78.7" y="230.7">47500</text>
<text x="91.4" y="228.2">C9</text>
<text x="91.4" y="230.7">1uF</text>
<text x="296.2" y="228.2">BASE</text>
<text x="320.4" y="228.2">COLLECTOR</text>
<text x="323.5" y="230.7">EMITTER</text>
<text x="80.5" y="238.4">GND</text>
<text x="154.2" y="254.9">GND</text>
</g>
<g font-size="1.8" fill="#a90000">
<text x="290.1" y="196.6">1</text>
<text x="333.3" y="196.6">3</text>
<text x="333.3" y="199.1">2</text>
<text x="291.4" y="227.1">1</text>
<text x="334.6" y="227.1">3</text>
<text x="334.6" y="229.6">2</text>
</g>
<g font-size="1.4" fill="#a90000">
<text x="68" y="36.6">1</text>
<text x="68" y="41.7">2</text>
<text x="68" y="39.1">3</text>
<text x="115" y="36.6">3</text>
<text x="140.4" y="41.7">1</text>
<text x="140.4" y="39.1">2</text>
<text x="140.4" y="36.6">4</text>
<text x="269.9" y="51.8">3</text>
<text x="295.3" y="49.3">2</text>
<text x="169.6" y="56.9">4</text>
<text x="195" y="59.4">1</text>
<text x="269.4" y="56.9">36</text>
<text x="269.4" y="59.4">37</text>
<text x="195" y="64.5">2</text>
<text x="269.4" y="64.5">27</text>
<text x="294.8" y="64.5">10</text>
<text x="169.6" y="67.1">3</text>
<text x="269.4" y="69.6">38</text>
<text x="269.4" y="67.1">39</text>
<text x="294.8" y="67.1">11</text>
<text x="294.8" y="69.6">13</text>
<text x="269.4" y="72.1">15</text>
<text x="269.9" y="74.7">4</text>
<text x="269.9" y="77.2">5</text>
<text x="294.8" y="72.1">14</text>
<text x="294.8" y="74.7">23</text>
<text x="294.8" y="77.2">28</text>
<text x="121.3" y="83.6">1</text>
<text x="269.9" y="79.8">6</text>
<text x="269.9" y="82.3">7</text>
<text x="294.8" y="79.8">29</text>
<text x="294.8" y="82.3">30</text>
<text x="121.3" y="86.1">2</text>
<text x="121.3" y="88.6">3</text>
<text x="269.4" y="84.8">12</text>
<text x="269.4" y="87.4">17</text>
<text x="269.4" y="89.9">18</text>
<text x="294.8" y="84.8">31</text>
<text x="294.8" y="87.4">32</text>
<text x="294.8" y="89.9">33</text>
<text x="67.1" y="95.8" transform="rotate(-90 67.1 95.8)">A</text>
<text x="121.3" y="91.2">4</text>
<text x="121.3" y="93.7">5</text>
<text x="269.4" y="92.5">19</text>
<text x="269.4" y="95">20</text>
<text x="294.8" y="92.5">34</text>
<text x="294.8" y="95">35</text>
<text x="120.8" y="98.8">S1</text>
<text x="120.8" y="101.3">S2</text>
<text x="269.4" y="97.5">21</text>
<text x="269.4" y="100.1">22</text>
<text x="294.8" y="100.1">16</text>
<text x="294.8" y="97.5">26</text>
<text x="67.1" y="103.5" transform="rotate(-90 67.1 103.5)">C</text>
<text x="87.4" y="104.8" transform="rotate(-90 87.4 104.8)">2</text>
<text x="92.5" y="104.8" transform="rotate(-90 92.5 104.8)">2</text>
<text x="120.8" y="103.9">S3</text>
<text x="120.8" y="106.4">S4</text>
<text x="269.9" y="102.6">8</text>
<text x="269.9" y="105.2">9</text>
<text x="294.8" y="102.6">24</text>
<text x="294.8" y="105.2">25</text>
<text x="87.4" y="112.4" transform="rotate(-90 87.4 112.4)">1</text>
<text x="92.5" y="112.4" transform="rotate(-90 92.5 112.4)">1</text>
<text x="120.8" y="109">S5</text>
<text x="120.8" y="111.5">S6</text>
<text x="293.9" y="110.2">41_1</text>
<text x="294.8" y="110.2">402</text>
<text x="295.3" y="110.2">14</text>
<text x="296.3" y="110.2">7</text>
<text x="121.3" y="135.6">1</text>
<text x="121.3" y="138.2">2</text>
<text x="121.3" y="140.7">3</text>
<text x="121.3" y="143.3">4</text>
<text x="67.1" y="147.9" transform="rotate(-90 67.1 147.9)">A</text>
<text x="121.3" y="145.8">5</text>
<text x="67.1" y="155.6" transform="rotate(-90 67.1 155.6)">C</text>
<text x="120.8" y="150.9">S1</text>
<text x="120.8" y="153.4">S2</text>
<text x="120.8" y="156">S3</text>
<text x="87.4" y="156.8" transform="rotate(-90 87.4 156.8)">2</text>
<text x="92.5" y="156.8" transform="rotate(-90 92.5 156.8)">2</text>
<text x="120.8" y="158.5">S4</text>
<text x="120.8" y="161">S5</text>
<text x="87.4" y="164.4" transform="rotate(-90 87.4 164.4)">1</text>
<text x="92.5" y="164.4" transform="rotate(-90 92.5 164.4)">1</text>
<text x="120.8" y="163.6">S6</text>
<text x="108.6" y="195.3">9</text>
<text x="148.8" y="197.9">11</text>
<text x="149.2" y="192.8">6</text>
<text x="108.6" y="200.4">7</text>
<text x="148.8" y="200.4">12</text>
<text x="108.6" y="205.5">1</text>
<text x="108.6" y="208">2</text>
<text x="148.8" y="205.5">13</text>
<text x="148.8" y="208">15</text>
<text x="108.6" y="213.1">4</text>
<text x="108.6" y="215.6">5</text>
<text x="148.8" y="210.6">14</text>
<text x="148.8" y="215.6">26</text>
<text x="108.6" y="218.2">8</text>
<text x="148.8" y="220.7">24</text>
<text x="148.8" y="218.2">25</text>
<text x="108.1" y="225.8">18</text>
<text x="108.1" y="223.3">19</text>
<text x="148.8" y="223.3">23</text>
<text x="148.8" y="225.8">27</text>
<text x="108.1" y="230.9">16</text>
<text x="108.1" y="228.3">17</text>
<text x="108.1" y="233.4">22</text>
<text x="148.8" y="228.3">28</text>
<text x="108.1" y="238.5">20</text>
<text x="108.1" y="236">21</text>
<text x="108.1" y="243.6">10</text>
<text x="148.8" y="248.7">29</text>
<text x="149.2" y="246.1">3</text>
</g>
<g font-size="1.4" fill="#006464">
<text x="119.1" y="37.6">VIN</text>
<text x="133.4" y="40.1">VOUT</text>
<text x="133.4" y="37.6">VOUT</text>
<text x="134.1" y="42.6">GND</text>
<text x="274.1" y="52.8">EN</text>
<text x="289.3" y="50.3">3V3</text>
<text x="173.7" y="57.9">VSS</text>
<text x="274.1" y="57.9">RXD0</text>
<text x="188.9" y="60.4">SDA</text>
<text x="189" y="65.5">SCL</text>
<text x="274.1" y="65.5">IO0</text>
<text x="274.1" y="60.4">TXD0</text>
<text x="288.6" y="65.5">IO17</text>
<text x="173.7" y="68">VDD</text>
<text x="274.1" y="70.6">IO2</text>
<text x="274.1" y="68">IO1</text>
<text x="288.6" y="68">IO18</text>
<text x="288.6" y="70.6">IO19</text>
<text x="274.1" y="73.1">IO3</text>
<text x="274.1" y="75.7">IO4</text>
<text x="288.6" y="73.1">IO20</text>
<text x="288.6" y="75.7">IO21</text>
<text x="274.1" y="78.2">IO5</text>
<text x="274.1" y="80.7">IO6</text>
<text x="274.1" y="83.3">IO7</text>
<text x="288.6" y="78.2">IO35</text>
<text x="288.6" y="80.7">IO36</text>
<text x="288.6" y="83.3">IO37</text>
<text x="125.5" y="84.6">VUSB</text>
<text x="125.5" y="87.1">D-</text>
<text x="125.5" y="89.6">D+</text>
<text x="274.1" y="85.8">IO8</text>
<text x="274.1" y="88.4">IO9</text>
<text x="288.6" y="85.8">IO38</text>
<text x="288.6" y="88.4">IO39</text>
<text x="125.5" y="92.2">ID</text>
<text x="125.5" y="94.7">GND</text>
<text x="274.1" y="90.9">IO10</text>
<text x="274.1" y="93.4">IO11</text>
<text x="274.1" y="96">IO12</text>
<text x="288.6" y="90.9">IO40</text>
<text x="288.6" y="93.4">IO41</text>
<text x="288.6" y="96">IO42</text>
<text x="125.5" y="99.8">SHIELD</text>
<text x="274.1" y="98.5">IO13</text>
<text x="274.1" y="101.1">IO14</text>
<text x="288.6" y="101.1">IO46</text>
<text x="288.6" y="98.5">IO45</text>
<text x="125.5" y="102.3">SHIELD__1</text>
<text x="125.5" y="104.9">SHIELD__2</text>
<text x="125.5" y="107.4">SHIELD__3</text>
<text x="274.1" y="103.6">IO15</text>
<text x="274.1" y="106.1">IO16</text>
<text x="288.6" y="103.6">IO47</text>
<text x="288.6" y="106.1">IO48</text>
<text x="125.5" y="110">SHIELD__4</text>
<text x="125.5" y="112.5">SHIELD__5</text>
<text x="289" y="111.2">GND</text>
<text x="125.5" y="136.6">VUSB</text>
<text x="125.5" y="139.2">D-</text>
<text x="125.5" y="141.7">D+</text>
<text x="125.5" y="144.2">ID</text>
<text x="125.5" y="146.8">GND</text>
<text x="125.5" y="151.9">SHIELD</text>
<text x="125.5" y="154.4">SHIELD__1</text>
<text x="125.5" y="156.9">SHIELD__2</text>
<text x="125.5" y="159.5">SHIELD__3</text>
<text x="125.5" y="162">SHIELD__4</text>
<text x="125.5" y="164.6">SHIELD__5</text>
<text x="112.8" y="196.3">~{RST}</text>
<text x="143.1" y="193.8">VDD</text>
<text x="112.8" y="201.4">VREGIN</text>
<text x="139" y="198.9">~{SUSPEND}</text>
<text x="139" y="201.4">SUSPEND</text>
<text x="112.8" y="206.5">DCD</text>
<text x="112.8" y="209">RI/CLK</text>
<text x="141" y="206.5">CHREN</text>
<text x="142" y="209">CHR0</text>
<text x="112.8" y="214.1">D+</text>
<text x="142" y="211.6">CHR1</text>
<text x="112.8" y="216.6">D-</text>
<text x="112.8" y="219.2">VBUS</text>
<text x="143.1" y="219.2">RXD</text>
<text x="143.3" y="221.7">RTS</text>
<text x="143.3" y="216.6">TXD</text>
<text x="112.8" y="226.8">GPIO.1/RXT</text>
<text x="112.8" y="224.3">GPIO.0/TXT</text>
<text x="143.1" y="226.8">DSR</text>
<text x="143.3" y="224.3">CTS</text>
<text x="112.8" y="231.9">GPIO.3/WAKEUP</text>
<text x="112.8" y="229.3">GPIO.2/RS485</text>
<text x="143.2" y="229.3">DTR</text>
<text x="112.8" y="239.5">GPIO.6</text>
<text x="112.8" y="237">GPIO.5</text>
<text x="112.8" y="234.4">GPIO.4</text>
<text x="112.8" y="244.6">NC</text>
<text x="140.4" y="249.7">GND__1</text>
<text x="143" y="247.1">GND</text>
</g>
</svg>
